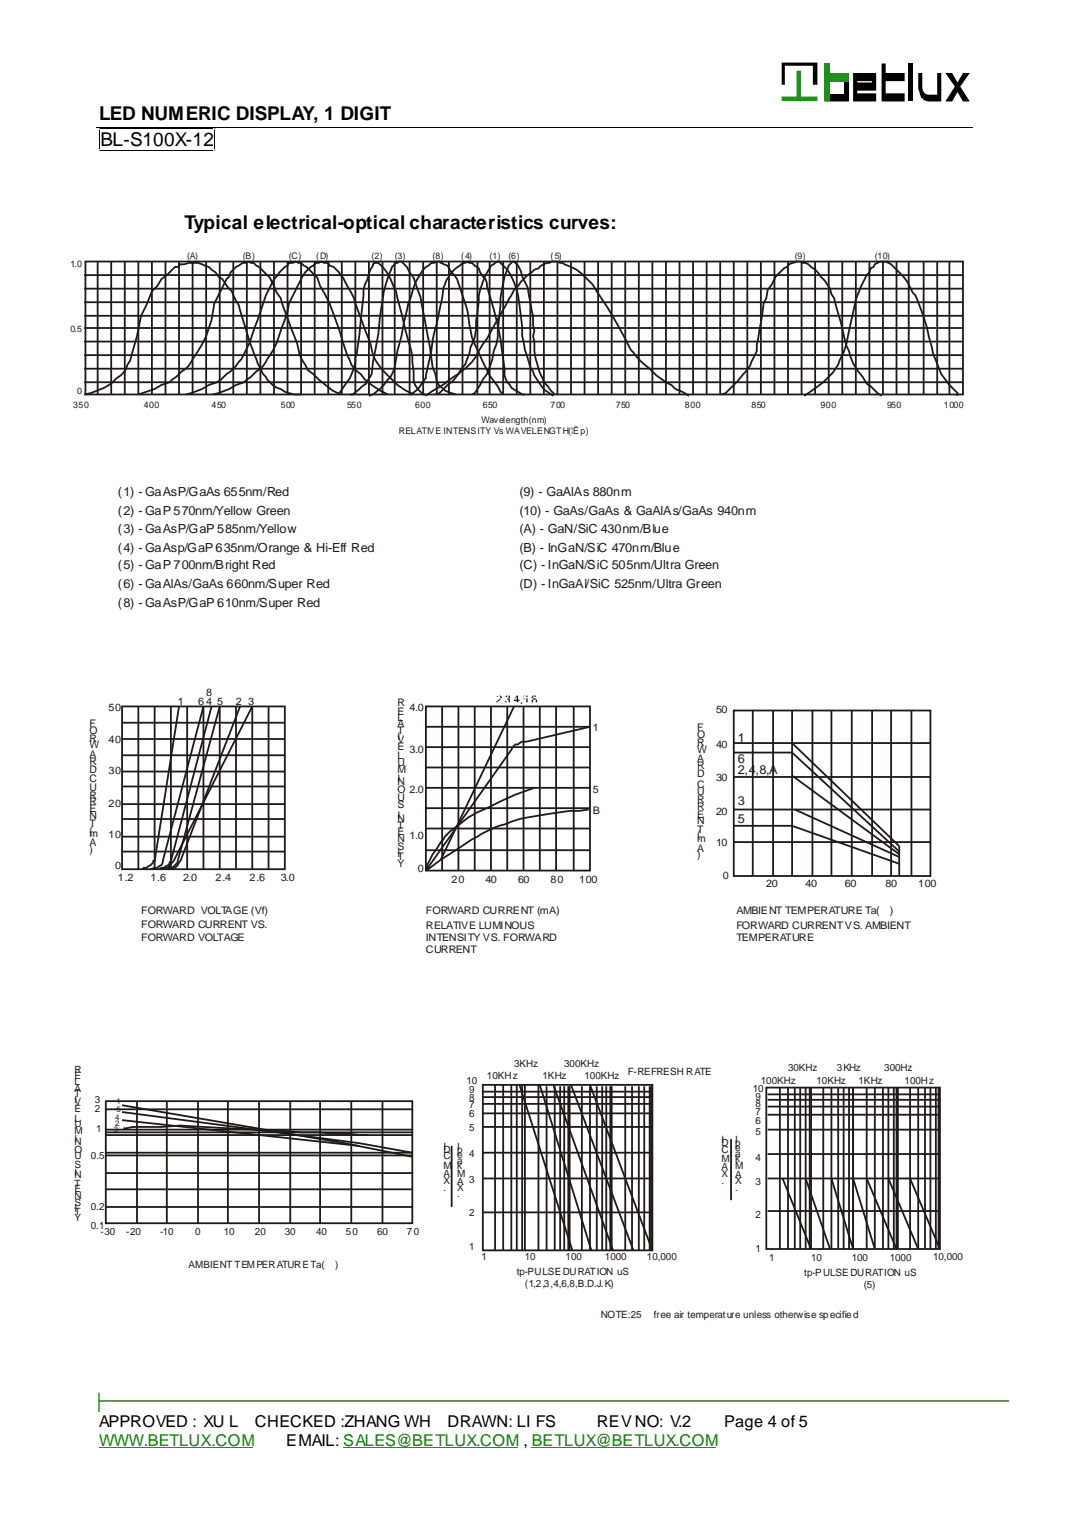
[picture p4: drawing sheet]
<svg xmlns="http://www.w3.org/2000/svg" width="210mm" height="297mm" viewBox="0 0 210 297" stroke-linecap="round" stroke-linejoin="round" font-family="sans-serif">
<g fill="#33a02c" stroke="#33a02c" stroke-width=".35">
<path d="M155.6 14h.5v5.5l-.5-.2z"/>
<path d="M152.7 19h6.6v.5h-6.6z"/>
</g>
<path d="M152.7 12.4h6.6v4h-.6v-3.7h-5.8v3.7h-.2z" fill="#000" stroke="#000" stroke-width=".35"/>
<path d="M160.9 12.4h1v1.8h3.7v5.6h-4.7z" fill="#000"/>
<path d="M161.9 15.8h2.7v2.4h-2.7z" fill="#fff"/>
<g fill="#000">
<path d="M172 12.4h.8v1.8h3.7v1.6h-3.7v2.4h3.7v1.6h-4.5zM177.3 12.4h.8v7.4h-.8zM179.1 14.2h.8v2.7a1.37 1.37 0 0 0 1.3 1.6h1.6v-4.3h.8v5.6h-2.2a1.87 1.87 0 0 1-1.9-1.2l-.4-1.5zM184.4 14.2h1.3l1.1 1.9 1.1-1.9h1.3l-1.9 2.7 1.9 2.9h-1.3l-1.1-1.9-1.1 1.9h-1.3l1.9-2.9z"/>
<path d="M166.4 14.2h4.5v3.5h-3.7v.5h3.7v1.6h-4.5zM167.2 15.8v.3h2.9v-.3z"/>
</g>
<g fill="#33a02c">
<path d="M160.9 12.4h1v7.4h-1z"/>
<path d="M161.9 14.2h3.7v1.6h-3.7z"/>
</g>
<path d="M18.8 24.8h170.9M19.3 25.4v3.7M19.6 25.1h21.9M19.6 29.3h21.9M41.8 25.4v3.7" fill="none" stroke="#000" stroke-width=".2"/>
<path d="M19.3 271.7v3.7M19.3 273.3h177.5" fill="none" stroke="#409d27" stroke-width=".35"/>
<path d="M19.3 282.3h29.9M66.9 282.3h34.2M103.7 282.3h36" fill="none" stroke="#008000" stroke-width=".2"/>
<g fill="none" stroke="#1f1a17" stroke-width=".35">
<path d="M16.4 53.7h171.5M16.4 56.3h171.5M16.4 59h171.5M16.7 51h171.2v25.9h-171.2zM19 51v25.9M21.7 51v25.9M24.3 51v25.9M27 51v25.9l3.2-1 1.3-.8 1.6-.5 2.4-2.2a4.6 4.6 0 0 0 2.1-2.3 20.6 20.6 0 0 0 4.2-10.9l2.4-4.7 .5-.6 .3-.8a6.2 6.2 0 0 1 2.4-1.8h.5l.5-.3 .5 .3h.6l1.6 1.3a9.3 9.3 0 0 1 2.9 4.5l.8 1.1 .2 1 2.9 7.7 .6 2.4 1.6 2.9 4.7 4 1.6 .7M29.6 51v25.9M32.3 51v25.9M34.9 51v25.9M37.6 51v25.9"/>
<path d="M40.2 51v25.9M42.9 51v25.9M45.5 51v25.9M48.2 51v25.9M50.8 51v25.9M53.4 51v25.9M56.1 51v25.9M58.7 51v25.9a5.9 5.9 0 0 1-3.9-1 4.7 4.7 0 0 1-2.9-2.4l-.6-.5-.2-.6a68.5 68.5 0 0 1-4.5-12.9l-.6-.8-.8-1.9-.8-.8-1-1.5-.8-.6-.5-.8-1.4-1-.7-.3a5.1 5.1 0 0 0-4-.3h-.8l-.5 .6h-.6l-1.6 1.6-1 .8-.8 1.3-1.1 1-1 2.7-1.1 2.1a61.1 61.1 0 0 1-2.1 8.7l-.5 .8a4 4 0 0 1-2.1 2.7 7 7 0 0 1-3.8 2.4l-1.3 .5-1.3 .2M61.4 51v25.9M64 51v25.9M66.7 51v25.9M69.3 51v25.9"/>
<path d="M72 51v25.9M74.6 51v25.9M77 51v25.9M79.9 51v25.9h.3a6.9 6.9 0 0 0 2.6-2.9l.3-.2 1.6-8.8 .5-1.8 1.1-5a8 8 0 0 1 4.2-6.9l.8-.3 .2 .3h.6l1.3 1 .3 .8 1 1.4 .3 .7v.6a63.6 63.6 0 0 1 3.4 17.4l.6 1.4 .5 .5 .2 .5 2.2 1.3h.5M82.5 51v25.9M85.2 51v25.9M87.6 51v25.9M90.2 51v25.9M93.1 51v25.9M95.5 51v25.9M98.2 51v25.9l-.6-.5-.5-1-1.6-2.2-2.4-5a12 12 0 0 1-1.6-5l-.5-3.2-1.8-5.5-1.1-1.4-.8-1.3-.8-.3-.2-.2h-.3l-.3-.3-1.6 .3a10 10 0 0 0-3.9 6.6l-.6 1.3-1.3 6.4-.8 2.9a9.9 9.9 0 0 1-1.3 5l-2.1 2.4-1.3 1-.8 .3M100.8 51v25.9"/>
<path d="M103.5 51v25.9M106.1 51v25.9M108.7 51v25.9M111.4 51v25.9M114 51v25.9M116.7 51v25.9M119.3 51v25.9M122 51v25.9M124.6 51v25.9M127.3 51v25.9M129.9 51v25.9M132.6 51v25.9"/>
<path d="M135.2 51v25.9M137.8 51v25.9M140.5 51v25.9M143.1 51v25.9M145.8 51v25.9M148.4 51v25.9M151.1 51v25.9M153.7 51v25.9M156.4 51v25.9M159 51v25.9M161.7 51v25.9M164.3 51v25.9"/>
<path d="M167 51v25.9M169.6 51v25.9M172.2 51v25.9M174.9 51v25.9M177.3 51v25.9M180.2 51v25.9M182.8 51v25.9M185.2 51v25.9M16.4 61.6h171.5M16.4 64h171.5M16.4 66.6h171.5M16.4 69.3h171.5"/>
<path d="M16.4 71.9h171.5M16.4 74.6h171.5M36.2 76.9l3.2-1 1.3-.8a5.6 5.6 0 0 0 3.5-2.1 7.7 7.7 0 0 0 2.4-2.4l.5-.5a24.3 24.3 0 0 0 2.6-6.4l1.1-2.9a24.3 24.3 0 0 1 2.6-6.3l.6-.6a6 6 0 0 1 2.1-2.1l.3-.5h.7l.6-.3 .5 .3h.5l.6 .5 .5 .3 2.1 2.1 .5 1.6a34.6 34.6 0 0 1 3.7 8.4 36.8 36.8 0 0 0 2.4 6.9l.8 1.1 1.1 .8 .8 1 2.9 2.2 1.6 .7M41.5 76.9l3.2-1 1.3-.8 1.6-.5 2.4-2.2a4.6 4.6 0 0 0 2.1-2.3 17 17 0 0 0 2.9-6.4l1.1-2.9 .3-1.6 1.5-3.2a9.8 9.8 0 0 1 2.7-3.9l.5-.3 .5-.5h.6l.5-.3 .5 .3h.8l.3 .5 .8 .3 1 1 .3 .6 .5 .5 2.2 4 .2 1 2.9 7.7a9.3 9.3 0 0 0 3.2 6.1 13 13 0 0 0 5.3 3.9M65.9 76.9l.5-.5 1.1-1.6a8.8 8.8 0 0 0 1.8-5l.3-.8 .5-3.7 .8-8.7 1.3-4 .6-.8v-.3l.2-.2h.3a.84 .84 0 0 1 1 .5 13.4 13.4 0 0 1 3.2 6.4l2.7 10 .2 1.3 .3 2.9a4.6 4.6 0 0 0 1.8 4.5h.6M68.3 76.9h.5l2.6-2.1 1.1-1.8 .3-2.4 1-5.6 .5-4.7a28.1 28.1 0 0 1 2.2-8.2l.8-.8h.2l.3-.3h.5l1.1 1.1 .5 1 .8 1.1 1.3 3.7 1.9 9.8 .5 4 .5 1.3 .3 1.6 .5 .8 .6 .2a4.7 4.7 0 0 0 2.6 1.3M83.1 77.2l3.7-2.4 1.3-1a12.7 12.7 0 0 0 5.3-5.3l1.6-2.4 5.3-9.5 .8-.8a9.4 9.4 0 0 1 2.6-2.7l.5-.5 .8-.3a3 3 0 0 1 2.2-1 2.25 2.25 0 0 1 2.1 0h.5l.3 .2a11.3 11.3 0 0 1 6.3 5.3 88.9 88.9 0 0 1 6.6 11.4 17.6 17.6 0 0 0 3.7 3.7l1.4 1.3 1.8 1.4 1.1 .5 .8 .8 1.3 .5 1.3 .8M84.9 76.9l.8-.2 1.6-1.6a9.3 9.3 0 0 0 2.9-3.4l.6-.6 .7-2.1 .3-1.3a8.1 8.1 0 0 0 1.1-5l.5-4a11.7 11.7 0 0 1 1.3-5l1.1-1.9 1.3-.8h.3a9.6 9.6 0 0 1 3.4 5.6l.3 1 .8 6.1v1.9a31.2 31.2 0 0 0 1.6 6.1l1.3 2.3a6.7 6.7 0 0 0 3.1 3.2M92.1 76.9l.5-.2 2.4-3.7 1-2.9 .3-1.6 .5-1.3 .3-1.4v-1.3l.5-5a22.6 22.6 0 0 1 1.6-7.7l.8-.8h.3l.2 .3a3.6 3.6 0 0 1 1.4 2.6l1 2.1 1.1 5.6v1.9l.2 1-.2 1.1 .2 1a16.4 16.4 0 0 0 1.6 7.2l.3 .8 2.1 2.3M140.8 76.9l.8-.2 2.3-2.4 2.4-2.9 1.3-2.9v-1.3l1.4-8 .5-1 .3-1.6 .7-1.1a7.2 7.2 0 0 1 3-3.4l.5-.6 .8-.2a1.72 1.72 0 0 1 1.8 0h.6l.5 .2 1.3 1.1 1.9 2.1 1 1.6 .3 1.1 .5 .8 2.4 9.2 .5 1.1a10 10 0 0 0 2.7 5l.8 1.3 2.9 2.4M156.9 77.2a18.3 18.3 0 0 0 6.6-6.1l.3-.8a15.6 15.6 0 0 0 1.8-5.8l1.1-4.8a23.3 23.3 0 0 1 2.4-6l.5-.6 .3-.8 .5-.2 .3-.6a2.65 2.65 0 0 1 3.7 .6 12.3 12.3 0 0 1 3.7 5l.5 .5a56.1 56.1 0 0 1 3.2 10.1l.2 1.3 .6 1.3a10.6 10.6 0 0 0 3.1 5.3l1.1 1.1v.5M23.8 137.8h31.8v31.7h-31.8z"/>
<path d="M27 137.8v31.7M30.2 137.8v31.7M33.3 137.8v31.7M34.9 137.8l-4.7 30.2h-.3a1.51 1.51 0 0 1-1.1 1l-.2 .3h-.6l-.2 .2M36.5 137.8v31.7M41.3 137.8l-8 30.2-.2 .2v.3l-1.1 .8h-.5l-.5 .2M46 137.8v31.7M46.8 137.8l-11.6 30.2-1.1 1.3h-.5l-.5 .2M52.4 137.8v31.7M83.1 137.8h32v32h-32zM86.3 137.8v32M89.4 137.8v32"/>
<path d="M92.6 137.8v32M95.8 137.8v32M99 137.8v32M102.1 137.8v32M105.3 137.8v32M108.5 137.8v32M111.9 137.8v32M23.8 141h31.8M23.8 144.1h31.8M23.8 147.3h31.8M23.8 150.5h31.8M23.8 153.4h31.8"/>
<path d="M23.8 156.8h31.8M23.8 159.8h31.8M83.1 141.8h32M83.1 145.7h32M83.1 149.7h32M83.1 153.7h32M83.1 157.6h32M23.8 163.2h31.8M23.8 166.1h31.8M29.4 169.5l.8-.2h.5l.8-.5 .2-.6 8-30.4v31.7M31.5 169.5l1.6-.5v-.2l.8-.8 15.3-30.2v31.7M32.5 169.5l.6-.2h.5l1.1-1.1 8.2-30.4v31.7"/>
<path d="M83.1 161.6h32M83.1 165.8h32"/>
</g>
<g fill="#1f1a17">
<path d="M96.8 135.9a.66 .66 0 0 1 1.1 0v.3h-.3v.3l-.2 .2h-.3v.3h.8h-1.1v-.3h.3v-.2h.3l.2-.3v-.3l-.2-.2h-.3v.2z" fill-rule="evenodd"/>
<path d="M98.2 137v.3h-.3h.3z" fill-rule="evenodd"/>
<path d="M98.4 135.9h.3v-.2h.8v.5h-.3l.3 .3v.5h-.8l-.3-.3 .8 .3v-.5h-.2v-.3h.2v-.5h-.2v.2z" fill-rule="evenodd"/>
<path d="M99.7 137h.3v.3h-.3h.3v-.3z" fill-rule="evenodd"/>
<path d="M100.8 135.7h.3v.8h.2v.2h-.2v.3h-.3v-.3h-.5v-.2zM100.8 135.9l-.5 .6h.5z" fill-rule="evenodd"/>
<path d="M101.6 137h.3v.3h-.3z" fill-rule="evenodd"/>
<path d="M102.1 135.7h.8v.2h-.2v-.2h-.3l-.3 .2v.3h.8v.8h-.8zM102.1 136.5v.5h.6v-.8h-.3z" fill-rule="evenodd"/>
<path d="M103.2 137h.3v.3h-.3h.3v-.3z" fill-rule="evenodd"/>
<path d="M103.7 135.9l.3-.2h.5v.8h.3v.5h-1.1v-.5h.3v-.3h-.3zM104 135.9v.3h.5v-.3h-.3v-.2zM104 136.5v.5h.5v-.5z" fill-rule="evenodd"/>
</g>
<g fill="none" stroke="#1f1a17" stroke-width=".35">
<path d="M100.3 137.8l-14.3 29.9M143.1 138.6h38.4v32.3h-38.4zM146.8 138.6v32.3M150.8 138.6v32.3M154.5 138.6v32.3M158.5 138.6v32.3M162.2 138.6v32.3M166.2 138.6v32.3M170.1 138.6v32.3M173.8 138.6v32.3M177.8 138.6v32.3M104.2 153.7l-3.7 1.3-5.5 2.6a18.2 18.2 0 0 0-6.1 3.7 7.3 7.3 0 0 0-2.4 2.4l-.5 .6-1.6 2.3-1.1 2.2-.2 1"/>
<path d="M114.8 157.9l-1.8 .3h-1.9l-5.3 .8a27.8 27.8 0 0 0-7.4 1.8 26.5 26.5 0 0 0-6.3 2.9l-6.1 4-2.9 2.1M115.1 141.8l-12.4 2.9h-.8l-.8 .5h-.6l-.5 .5-16.9 24.1M143.1 144.9h38.4M143.1 151.6h38.4M143.1 157.9h38.4M143.1 146.8h11.4l20.9 19.3M154.5 144.9l20.9 20.2v5.8M154.5 151.3l20.9 15.3M155 157.9l20.4 9.3M143.1 164.3h38.4M143.1 161.1h11.4l20.9 7.4M20.6 214.8h59.8v23.8h-59.8z"/>
<path d="M20.6 216.4h59.8M23.8 215.6l43.4 7.4 13.2 2.6M23.8 216.9l46.3 6.1 10.3 1.8h-59.8M23.8 218.5l46.3 5M26.7 214.8v23.8M32.5 214.8v23.8M38.6 214.8v23.8M44.4 214.8v23.8M50.5 214.8v23.8M56.6 214.8v23.8M62.4 214.8v23.8M68.5 214.8v23.8"/>
<path d="M74.6 214.8v23.8M94.2 211.6h33.1v32.3h-33.1zM94.2 212.9h33.1M94.2 214h33.1M94.2 215.3h33.1M94.2 217.2h33.1M94.2 219.8h33.1M96.6 211.6v32.3M98.2 211.6v32.3M99.7 211.6v32.3M100.8 211.6v32.3M101.3 211.6l10.4 32.3"/>
<path d="M101.9 211.6v32.3M102.4 211.6v32.3M105 211.6v32.3M105.3 211.6l10.1 32.3M106.6 211.9v32M107.9 211.6l11.7 32.3M108.2 211.9v32M109.3 211.9v32M110.1 211.9v32M110.9 211.9v32M111.1 211.9v32M111.4 211.6l12.2 32.3"/>
<path d="M113.5 211.9v32M115.1 211.9v32M115.1 211.6l12.2 32.3M116.4 211.9v32M117.5 211.9v32M118.3 211.9v32M119.1 211.9v32M119.3 211.9v32M122 211.9v32M123.3 211.9v32M124.6 211.9v32M125.7 211.9v32"/>
<path d="M126.7 211.9v32M127 211.9v32M149.5 212.1h33.9v31.5h-33.9zM149.8 213.5h33.6M149.8 214.5h33.6M149.8 215.9h33.6M149.8 217.4h33.6M152.1 212.1v31.5M153.7 212.1v31.5M155 212.1v31.5M156.1 212.1v31.5M157.2 212.1v31.5"/>
<path d="M158 212.1v31.5M158.2 212.1v31.5l-5.5-13.7M160.6 212.1v31.5M162.2 212.1v31.5M163.5 212.1v31.5M164.6 212.1v31.5M165.6 212.1v31.5M166.4 212.1v31.5l-4.2-13.7M169.1 212.1v31.5M170.7 212.1v31.5l-4.3-13.7M172.2 212.1v31.5M173.3 212.1v31.5"/>
<path d="M174.4 212.1v31.5M174.9 212.1v31.5l-5.8-13.7M175.2 212.1v31.5M177.5 212.1v31.5M179.1 212.1v31.5l-5.8-13.7M180.4 212.1v31.5M181.5 212.1v31.5M182.6 212.1v31.5M183.1 212.1v31.5M20.6 228.8h59.8M20.6 232h59.8M20.6 235.4h59.8"/>
<path d="M20.6 225.4h59.8M20.6 221.4h59.8M20.6 220.9h59.8M20.6 220.3h59.8M24.1 220.1l1.8-.3h5.6l3.7-.2 14.5 .7 2.7 .3 9.8 .3 2.9 .2h2.9l2.1 .3h1.9M88.1 223.5v11.9M94.2 224.8h33.1M94.2 229.9h33.1M94.2 236.5h33.1M142.6 222.2v11.9M149.8 220.3h33.6M149.8 229.9h33.6"/>
<path d="M149.8 225.1h33.6M149.8 236.2h33.6M157.2 229.9l4.7 13.7M177.5 229.9l5.9 13.7"/>
</g>
<g font-size="3.7">
<text x="19.3" y="23.5">LED NUMERIC DISPLAY, 1 DIGIT</text>
<text x="19.6" y="28.5">BL-S100X-12</text>
<text x="36" y="44.7">Typical electrical-optical characteristics curves:</text>
</g>
<g font-size="3.2">
<text x="19.3" y="278.3">APPROVED : XU L</text>
<text x="49.7" y="278.3">CHECKED :ZHANG WH</text>
<text x="55.8" y="282">EMAIL: SALES@BETLUX.COM , BETLUX@BETLUX.COM</text>
<text x="87.3" y="278.3">DRAWN: LI FS</text>
<text x="116.4" y="278.3">REVNO: V.2</text>
<text x="141.3" y="278.3">Page 4 of 5</text>
</g>
<text font-size="3.2" fill="#008000" x="19.3" y="282">WWW.BETLUX.COM</text>
<g font-size="2.4" fill="#1f1a17">
<text x="23" y="96.8">(1) - GaAsP/GaAs 655nm/Red</text>
<text x="23" y="100.5">(2) - GaP 570nm/Yellow Green</text>
<text x="101.3" y="96.8">(9) - GaAlAs 880nm</text>
<text x="101.3" y="100.5">(10) - GaAs/GaAs &amp; GaAlAs/GaAs 940nm</text>
<text x="23" y="103.9">(3) - GaAsP/GaP 585nm/Yellow</text>
<text x="23" y="107.6">(4) - GaAsp/GaP 635nm/Orange &amp; Hi-Eff Red</text>
<text x="101.3" y="103.9">(A) - GaN/SiC 430nm/Blue</text>
<text x="101.3" y="107.6">(B) - InGaN/SiC 470nm/Blue</text>
<text x="23" y="111.1">(5) - GaP 700nm/Bright Red</text>
<text x="101.3" y="111.1">(C) - InGaN/SiC 505nm/Ultra Green</text>
<text x="23" y="114.8">(6) - GaAlAs/GaAs 660nm/Super Red</text>
<text x="23" y="118.5">(8) - GaAsP/GaP 610nm/Super Red</text>
<text x="101.3" y="114.8">(D) - InGaAl/SiC 525nm/Ultra Green</text>
<text x="143.9" y="144.7">1</text>
<text x="143.9" y="148.9">6</text>
<text x="143.9" y="151">2,4</text>
<text x="147.4" y="151">,8,A</text>
<text x="143.9" y="157.1">3</text>
<text x="143.9" y="160.6">5</text>
</g>
<g font-size="2" fill="#1f1a17">
<text x="34.7" y="137.5">1</text>
<text x="38.6" y="137.5">6</text>
<text x="40.2" y="137.5">4</text>
<text x="40.2" y="135.7">8</text>
<text x="42.3" y="137.5">5</text>
<text x="46" y="137.5">2</text>
<text x="48.4" y="137.5">3</text>
<text x="77.5" y="137.8">R</text>
<text x="17.5" y="141.8">F</text>
<text x="17.5" y="143.1">O</text>
<text x="21.2" y="138.6">50</text>
<text x="77.5" y="139.4">E</text>
<text x="77.5" y="140.7">L</text>
<text x="77.5" y="141.8">A</text>
<text x="77.5" y="143.1">T</text>
<text x="79.9" y="138.6">4.0</text>
<text x="115.6" y="142.6">1</text>
<text x="136" y="142.6">F</text>
<text x="136" y="143.9">O</text>
<text x="139.7" y="139.1">50</text>
<text x="17.5" y="144.7">R</text>
<text x="17.5" y="146">W</text>
<text x="17.5" y="147.9">A</text>
<text x="17.5" y="149.2">R</text>
<text x="21.2" y="144.9">40</text>
<text x="77.5" y="144.4">I</text>
<text x="77.5" y="144.9">V</text>
<text x="77.5" y="146.3">E</text>
<text x="77.5" y="148.1">L</text>
<text x="77.5" y="149.4">U</text>
<text x="79.9" y="146.8">3.0</text>
<text x="136" y="145.5">R</text>
<text x="136" y="146.8">W</text>
<text x="136" y="148.6">A</text>
<text x="136" y="150">R</text>
<text x="139.7" y="146">40</text>
<text x="17.5" y="150.8">D</text>
<text x="17.5" y="152.6">C</text>
<text x="17.5" y="154.2">U</text>
<text x="17.5" y="155.8">R</text>
<text x="21.2" y="151">30</text>
<text x="77.5" y="150.8">M</text>
<text x="77.5" y="152.6">I</text>
<text x="77.5" y="153.1">N</text>
<text x="77.5" y="154.7">O 2.0</text>
<text x="115.6" y="154.7">5</text>
<text x="136" y="151.6">D</text>
<text x="136" y="153.7">C</text>
<text x="136" y="155">U</text>
<text x="139.7" y="152.4">30</text>
<text x="17.5" y="157.1">R</text>
<text x="17.5" y="158.4">E</text>
<text x="17.5" y="159.8">N</text>
<text x="17.5" y="161.3">T</text>
<text x="21.2" y="157.4">20</text>
<text x="77.5" y="156.3">U</text>
<text x="77.5" y="157.6">S</text>
<text x="77.5" y="159.8">I</text>
<text x="77.5" y="160.3">N</text>
<text x="77.5" y="161.6">T</text>
<text x="115.6" y="158.7">B</text>
<text x="136" y="156.6">R</text>
<text x="136" y="157.9">R</text>
<text x="136" y="159.5">E</text>
<text x="136" y="160.8">N</text>
<text x="139.7" y="159">20</text>
<text x="17.5" y="162.7">(</text>
<text x="17.5" y="163.2">m</text>
<text x="17.5" y="165.1">A</text>
<text x="17.5" y="166.4">)</text>
<text x="21.2" y="163.5">10</text>
<text x="77.5" y="162.9">E</text>
<text x="77.5" y="164.3">N</text>
<text x="77.5" y="165.8">S</text>
<text x="77.5" y="167.2">I</text>
<text x="77.5" y="167.7">T</text>
<text x="79.9" y="163.7">1.0</text>
<text x="136" y="162.4">T</text>
<text x="136" y="163.5">(</text>
<text x="136" y="164.3">m</text>
<text x="136" y="166.1">A</text>
<text x="136" y="167.4">)</text>
<text x="139.7" y="165.1">10</text>
<text x="22.5" y="169.5">0</text>
<text x="23" y="171.9">1.2</text>
<text x="29.4" y="171.9">1.6</text>
<text x="35.7" y="171.9">2.0</text>
<text x="42.1" y="171.9">2.4</text>
<text x="48.7" y="171.9">2.6</text>
<text x="54.8" y="171.9">3.0</text>
<text x="77.5" y="169">Y</text>
<text x="81.5" y="170.1">0</text>
<text x="88.1" y="172.2">20</text>
<text x="94.7" y="172.2">40</text>
<text x="101.1" y="172.2">60</text>
<text x="107.4" y="172.2">80</text>
<text x="113" y="172.2">100</text>
<text x="141" y="171.4">0</text>
<text x="149.5" y="173">20</text>
<text x="157.2" y="173">40</text>
<text x="164.8" y="173">60</text>
<text x="172.8" y="173">80</text>
<text x="179.1" y="173">100</text>
<text x="27.5" y="178.3">FORWARD VOLTAGE (Vf)</text>
<text x="83.1" y="178.3">FORWARD CURRENT (mA)</text>
<text x="143.7" y="178.3">AMBIENT TEMPERATURE Ta(</text>
<text x="173.6" y="178.3">)</text>
<text x="27.5" y="180.9">FORWARD CURRENT VS.</text>
<text x="27.5" y="183.6">FORWARD VOLTAGE</text>
<text x="83.1" y="181.2">RELATIVE LUMINOUS</text>
<text x="83.1" y="183.6">INTENSITY VS. FORWARD</text>
<text x="83.1" y="186">CURRENT</text>
<text x="143.7" y="181.2">FORWARD CURRENTVS. AMBIENT</text>
<text x="143.7" y="183.6">TEMPERATURE</text>
<text x="14.6" y="209.2">R</text>
<text x="100.3" y="208.2">3KHz</text>
<text x="110.1" y="208.2">300KHz</text>
<text x="122.5" y="209.8">F-REFRESH RATE</text>
<text x="153.7" y="209">30KHz</text>
<text x="163.2" y="209">3KHz</text>
<text x="172.5" y="209">300Hz</text>
<text x="14.6" y="210.6">E</text>
<text x="14.6" y="211.6">L</text>
<text x="14.6" y="212.9">A</text>
<text x="14.6" y="214">T</text>
<text x="14.6" y="215.1">I</text>
<text x="14.6" y="215.6">V</text>
<text x="18.5" y="215.1">3</text>
<text x="91" y="211.4">10</text>
<text x="91.5" y="213.2">9</text>
<text x="91.5" y="214.8">8</text>
<text x="95" y="210.6">10KHz</text>
<text x="105.8" y="210.6">1KHz</text>
<text x="114" y="210.6">100KHz</text>
<text x="146.8" y="212.9">10</text>
<text x="147.4" y="214.5">9</text>
<text x="147.4" y="215.9">8</text>
<text x="148.4" y="211.4">100KHz</text>
<text x="159.3" y="211.4">10KHz</text>
<text x="167.5" y="211.4">1KHz</text>
<text x="176.5" y="211.4">100Hz</text>
<text x="14.6" y="216.9">E</text>
<text x="14.6" y="218.8">L</text>
<text x="14.6" y="219.8">U</text>
<text x="14.6" y="221.1">M</text>
<text x="18.5" y="216.9">2</text>
<text x="18.8" y="220.9">1</text>
<text x="91.5" y="216.1">7</text>
<text x="91.5" y="218">6</text>
<text x="91.5" y="220.6">5</text>
<text x="147.4" y="217.4">7</text>
<text x="147.4" y="219.3">6</text>
<text x="147.4" y="221.4">5</text>
<text x="14.6" y="222.7">I</text>
<text x="14.6" y="223.3">N</text>
<text x="14.6" y="224.8">O</text>
<text x="14.6" y="226.2">U</text>
<text x="14.6" y="227.8">S</text>
<text x="17.7" y="226.2">0.5</text>
<text x="86.5" y="224.3">I</text>
<text x="86.5" y="224.8">D</text>
<text x="86.5" y="226.2">C</text>
<text x="89.2" y="224.3">I</text>
<text x="89.2" y="224.8">p</text>
<text x="89.2" y="225.9">e 4</text>
<text x="89.2" y="227">a</text>
<text x="140.8" y="223">I</text>
<text x="140.8" y="223.5">D</text>
<text x="140.8" y="224.8">C</text>
<text x="140.8" y="226.7">M</text>
<text x="143.4" y="223">I</text>
<text x="143.4" y="223.5">p</text>
<text x="143.4" y="224.6">e</text>
<text x="143.4" y="225.6">a</text>
<text x="143.4" y="226.7">k</text>
<text x="147.4" y="226.4">4</text>
<text x="14.6" y="229.3">I</text>
<text x="14.6" y="229.9">N</text>
<text x="14.6" y="231.5">T</text>
<text x="14.6" y="232.5">E</text>
<text x="14.6" y="233.8">N</text>
<text x="86.5" y="228">M</text>
<text x="86.5" y="229.6">A</text>
<text x="86.5" y="230.9">X</text>
<text x="86.5" y="232.3">.</text>
<text x="89.2" y="228">k</text>
<text x="89.2" y="229.6">M</text>
<text x="89.2" y="231.2">A</text>
<text x="89.2" y="232.3">X</text>
<text x="89.2" y="233.6">.</text>
<text x="91.5" y="230.7">3</text>
<text x="140.8" y="228.3">A</text>
<text x="140.8" y="229.6">X</text>
<text x="140.8" y="230.9">.</text>
<text x="143.4" y="228">M</text>
<text x="143.4" y="229.9">A</text>
<text x="143.4" y="230.9">X</text>
<text x="143.4" y="232.3">.</text>
<text x="147.4" y="231.2">3</text>
<text x="14.6" y="235.2">S</text>
<text x="14.6" y="236.5">I</text>
<text x="14.6" y="237">T</text>
<text x="14.6" y="238.1">Y</text>
<text x="17.7" y="236">0.2</text>
<text x="17.7" y="239.7">0.1</text>
<text x="91.5" y="237.3">2</text>
<text x="147.4" y="237.5">2</text>
<text x="19.6" y="241">-30</text>
<text x="24.6" y="241">-20</text>
<text x="31.2" y="241">-10</text>
<text x="38.1" y="241">0</text>
<text x="43.7" y="241">10</text>
<text x="49.7" y="241">20</text>
<text x="55.6" y="241">30</text>
<text x="61.6" y="241">40</text>
<text x="67.5" y="241">50</text>
<text x="73.6" y="241">60</text>
<text x="79.4" y="241">70</text>
<text x="91.5" y="243.9">1</text>
<text x="93.9" y="245.7">1</text>
<text x="102.4" y="245.7">10</text>
<text x="110.3" y="245.7">100</text>
<text x="118" y="245.7">1000</text>
<text x="126.2" y="245.7">10,000</text>
<text x="147.4" y="244.2">1</text>
<text x="182" y="245.7">10,000</text>
<text x="36.8" y="247.3">AMBIENT TEMPERATURETa(</text>
<text x="65.4" y="247.3">)</text>
<text x="100.8" y="248.7">tp-PULSEDURATION uS</text>
<text x="102.4" y="251">(1,2,3,4,6,8,B.D.J.K)</text>
<text x="150" y="246">1</text>
<text x="156.9" y="248.9">tp-PULSEDURATION uS</text>
<text x="158.2" y="246">10</text>
<text x="166.2" y="246">100</text>
<text x="168.5" y="251.3">(5)</text>
<text x="173.6" y="246">1000</text>
<text x="117.2" y="257.1">NOTE:25</text>
<text x="127.5" y="257.1">free air temperature unless otherwise specified</text>
</g>
<g font-size="1.8" fill="#1f1a17">
<text x="13.8" y="52.1">1.0</text>
<text x="36.5" y="50.5">(A)</text>
<text x="47.4" y="50.5">(B)</text>
<text x="56.4" y="50.5">(C)</text>
<text x="61.6" y="50.5">(D)</text>
<text x="72.5" y="50.5">(2)</text>
<text x="77" y="50.5">(3)</text>
<text x="84.4" y="50.5">(8)</text>
<text x="90" y="50.5">(4)</text>
<text x="95.5" y="50.5">(1)</text>
<text x="99.2" y="50.5">(6)</text>
<text x="107.4" y="50.5">(5)</text>
<text x="155" y="50.5">(9)</text>
<text x="170.7" y="50.5">(10)</text>
<text x="13.8" y="64.8">0.5</text>
<text x="15.1" y="76.9">0</text>
<text x="14.3" y="79.6">350</text>
<text x="28" y="79.6">400</text>
<text x="41.3" y="79.6">450</text>
<text x="54.8" y="79.6">500</text>
<text x="67.7" y="79.6">550</text>
<text x="81" y="79.6">600</text>
<text x="93.9" y="82.5">Wavelength(nm)</text>
<text x="94.2" y="79.6">650</text>
<text x="107.4" y="79.6">700</text>
<text x="120.1" y="79.6">750</text>
<text x="133.6" y="79.6">800</text>
<text x="146.6" y="79.6">850</text>
<text x="160.1" y="79.6">900</text>
<text x="173" y="79.6">950</text>
<text x="184.1" y="79.6">1000</text>
<text x="77.8" y="84.6">RELATIVE INTENSITY Vs WAVELENGTH(¦Ëp)</text>
</g>
<g font-size="1.5" fill="#1f1a17">
<text x="22.8" y="215.3">1</text>
<text x="22.2" y="220.9">3</text>
<text x="22.5" y="218.5">4</text>
<text x="22.5" y="219.6">2</text>
<text x="22.8" y="216.9">5</text>
</g>
</svg>
